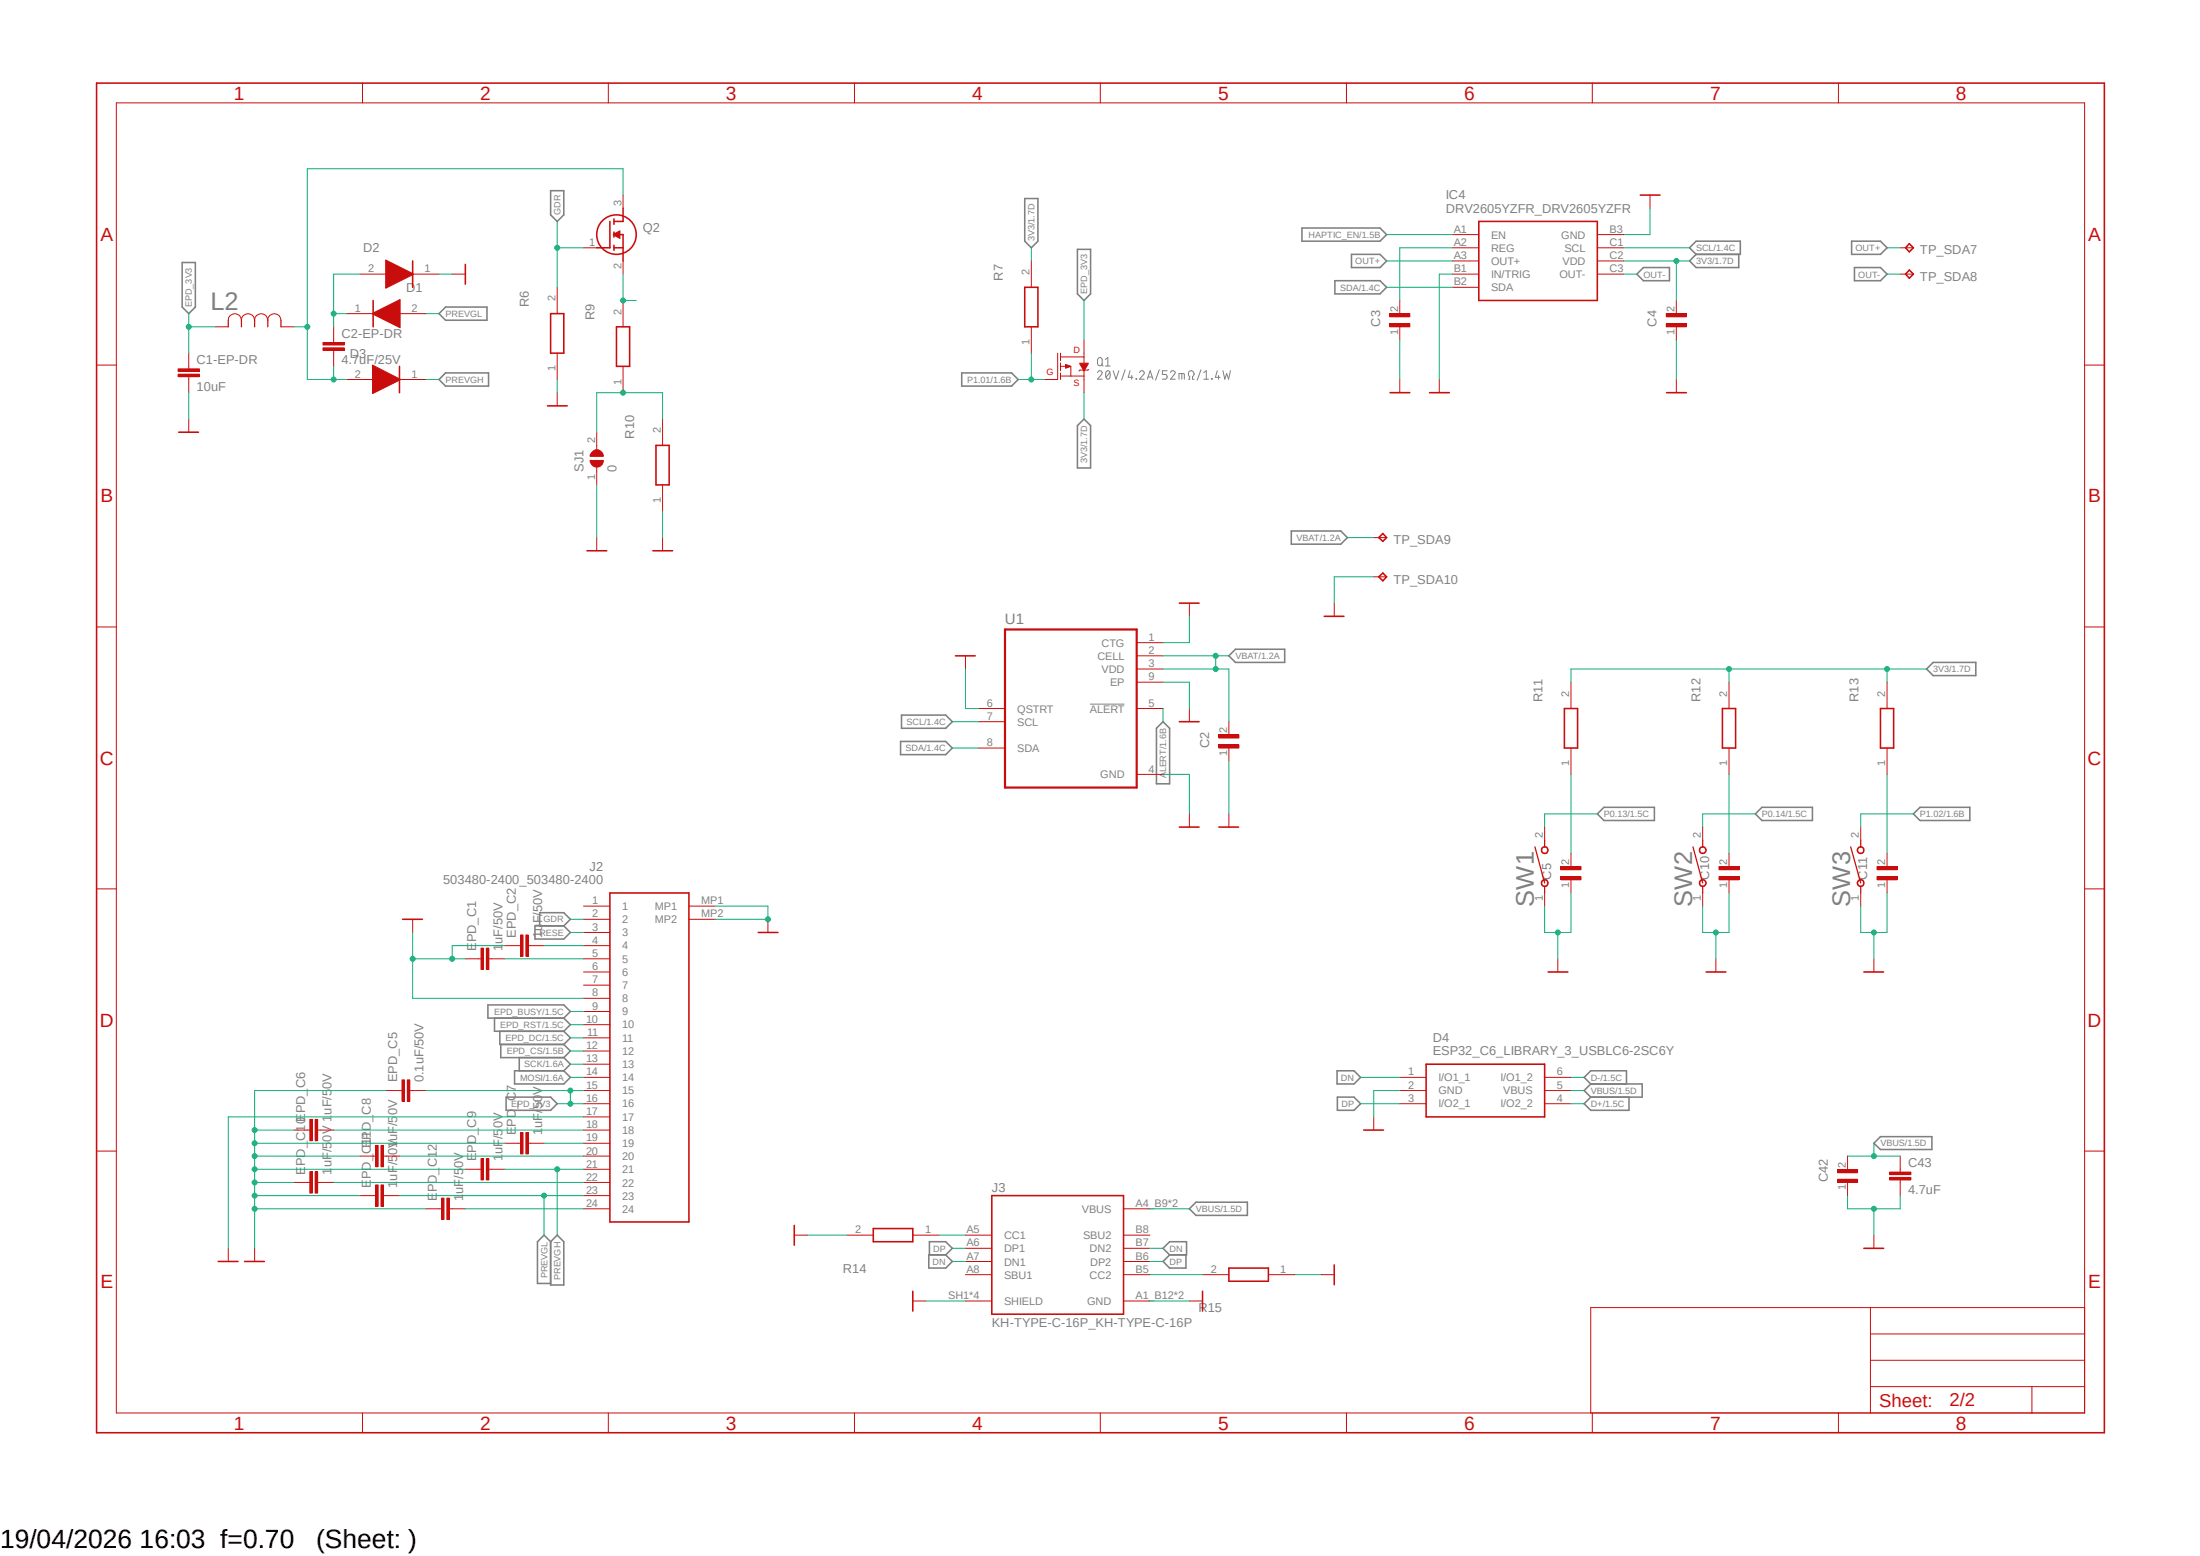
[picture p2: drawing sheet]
<svg xmlns="http://www.w3.org/2000/svg" width="297mm" height="210mm" viewBox="0 0 297 210" stroke-linecap="round" stroke-linejoin="round" font-family="sans-serif">
<path d="M12.7 11l271.7 182.8M284.4 11l-271.7 182.8" fill="none" stroke="#fff" stroke-width=".14"/>
<g fill="none" stroke="#808080" stroke-width=".21">
<path d="M24.6 35.4h1.8v6l-.9 .9-.9-.9zM74.3 25.7h1.8v3.3l-.9 .9-.9-.9zM138.3 26.8h1.8v5.8l-.9 .8-.9-.8zM145.5 33.7h1.7v6l-.9 .9-.8-.9zM175.8 30.8h10.5l.9 .9-.9 .9h-10.5zM180.2 37.9h6.1l.9 .9-.9 .9h-6.1zM182.5 34.3h3.8l.9 .9-.9 .9h-3.8zM221.9 36.1h3.5v1.8h-3.5l-.9-.9zM229 34.3l-.9 .9 .9 .9h5.7v-1.8M229 32.6h5.9v1.7h-5.9l-.9-.9zM250 32.6h3.9l.9 .8-.9 .9h-3.9zM250.4 36.1h3.5l.9 .9-.9 .9h-3.5z"/>
<path d="M59.3 42.3l.9-.9h5.5v1.8h-5.5zM59.3 51.2l.9-.9h5.8v1.8h-5.8zM129.8 50.3h6.8l.9 .9-.9 .9h-6.8zM146.3 56.6l.9 .8v5.8h-1.7v-5.8zM174.3 71.7h6.7l.9 .9-.9 .8h-6.7zM121.7 96.5h6l.9 .9-.9 .9h-6zM156.1 98.3l.9-.9 .9 .9v7.5h-1.8zM165.9 88.5l.9-.9h6.6v1.8h-6.6zM260.1 90.3l.9-.9h5.7v1.8h-5.7zM121.6 100.1h6.1l.9 .9-.9 .9h-6.1zM215.6 109.9l.9-.9h6.9v1.7h-6.9zM237.9 109h6.8v1.7h-6.8l-.9-.8z"/>
<path d="M259.2 109h6.7v1.7h-6.7l-.9-.8zM65.9 135.6h10.2l.9 .9-.9 .9h-10.2zM66.8 137.4v1.8h9.3M67.5 139.2v1.8h8.6M72.2 125h3.9l.9 .9-.9 .8h-3.9zM72.9 125v-1.8h3.2l.9 .9-.9 .9M76.1 139.2l.9 .9-.9 .9M76.1 137.4l.9 .9-.9 .9M67.6 141v1.7h8.5M68.3 148.1h6l.9 .9-.9 .9h-6zM69.5 144.5h6.6l.9 .9-.9 .9h-6.6zM70.1 142.7v1.8"/>
<path d="M76.1 142.7l.9 .9-.9 .9M76.1 141l.9 .9-.9 .8M180.5 144.5h2.3l.9 .9-.9 .9h-2.3zM180.6 148.1h2.2l.9 .9-.9 .9h-2.2zM214.8 148.1l-.9 .9 .9 .9h5.1v-1.8M214.8 146.3h6.9v1.8h-6.9M214.8 146.3l-.9-.9 .9-.9h4.8v1.8M214.8 146.3l-.9 .9 .9 .9M253 154.3l.9-.9h6.9v1.8h-6.9zM74.3 167.6l.9-.9 .9 .9v5.8h-1.8zM74.3 167.6l-.9-.9-.8 .9v5.6h1.7M125.4 169.4h2.3l.9 .9-.9 .9h-2.3z"/>
<path d="M125.5 169.4v-1.8h2.2l.9 .9-.9 .9M157 168.5l.9-.9h2.3v1.8h-2.3zM157.9 169.4l-.9 .9 .9 .9h2.2v-1.8M160.6 163.2l.9-.9h6.9v1.7h-6.9z"/>
</g>
<g fill="none" stroke="#808080" stroke-width=".14">
<path d="M148.2 50.3a.33 .33 0 0 1 .3-.3 .33 .33 0 0 1 .3 .3l-.1 .2-.5 .7h.6M148.4 48.3h.2l.2 .3v.7l-.2 .1-.3-.1-.1-.2v-.5zM148.7 49.1l.2 .3M149.2 48.5l.4-.2v1.1M149.2 49.4h.7M149.4 50.1l.2-.1a.41 .41 0 0 1 .3 .6 .42 .42 0 0 1-.5 .5l-.1-.3v-.4zM149.8 50.3l-.5 .6M150.3 50l.4 1.2 .3-1.2M151.9 49.9l-.5 1.4M152.6 50l-.3 .9h.7M152.8 50.7v.5M153.4 51.1l.1 .1z"/>
<path d="M153.8 50.3a.32 .32 0 0 1 .4-.3 .32 .32 0 0 1 .3 .4l-.7 .8h.7M154.9 51.2l.4-1.2 .4 1.2M155 50.9h.5M156.5 49.9l-.5 1.4M157.6 50h-.7v.5h.4a.32 .32 0 0 1 .3 .4 .32 .32 0 0 1-.3 .3h-.4M158 50.3a.3 .3 0 0 1 .5-.2 .3 .3 0 0 1 0 .4l-.5 .7h.7M159.2 51.2v-.8h.6l.1 .1v.7M159.6 50.4v.8M160.4 51.2h.2v-.4a.41 .41 0 0 1 0-.7 .41 .41 0 0 1 .6 .3l-.2 .4v.4h.2M162.1 49.9l-.5 1.4M162.5 51.2h.7M162.5 50.3l.4-.3v1.2"/>
<path d="M163.6 51.1l.1 .1zM164.3 50l-.2 .9h.6M164.5 50.7v.5M165.1 50l.3 1.2 .2-.8 .3 .8 .2-1.2M147.2 95h4.6"/>
</g>
<g fill="none" stroke="#c90d0c" stroke-width=".14">
<path d="M15.7 13.9h265.7v176.8h-265.7zM48.9 11.2v2.7M82.1 11.2v2.7M115.4 11.2v2.7M148.5 11.2v2.7M181.8 11.2v2.7M215 11.2v2.7M248.2 11.2v2.7M13 49.3h2.7M142.8 47.7v3.5h-1.8M143.2 47.7v1M143.2 49v1"/>
<path d="M143.2 50.3v.9M143.2 50.8h3.1M143.2 49.4h1.4v1.4M143.2 48.2h3.1M146.3 45.9v3.1M146.3 50v3M147 49.9l-.1 .1h-1.1l-.1 .1M281.4 49.3h2.7M13 84.6h2.7M281.4 84.6h2.7M13 120h2.7M281.4 120h2.7"/>
<path d="M68.2 127.6h2.1M70.3 126.2h.3v2.9h-.3zM71 126.2h.3v2.9h-.3zM71.3 127.6h2.1M78.8 122.3h3.5M78.8 124.1h3.5M78.8 125.9h3.5M78.8 127.6h3.5M78.8 129.4h3.5M78.8 131.2h3.5M78.8 133h3.5M78.8 134.7h3.5"/>
<path d="M78.8 136.5h3.5M78.8 138.3h3.5M93 122.3h3.6M93 124.1h3.6M103.7 124.1v1.8M13 155.4h2.7M78.8 140.1h3.5M78.8 141.9h3.5M78.8 143.6h3.5M78.8 145.4h3.5M78.8 147.2h3.5M78.8 149h3.5"/>
<path d="M78.8 150.7h3.5M78.8 152.5h3.5M78.8 154.3h3.5M78.8 156h3.5M78.8 157.8h3.5M78.8 159.6h3.5M281.4 155.4h2.7M30.8 168.5v1.8M34.4 168.5v1.8M78.8 161.4h3.5M78.8 163.2h3.5M252.5 176.5v14.2"/>
<path d="M281.4 176.5h-66.6v14.2M48.9 190.7v2.7M82.1 190.7v2.7M115.4 190.7v2.7M148.5 190.7v2.7M181.8 190.7v2.7M215 190.7v2.7M248.2 190.7v2.7M252.5 187.2h28.9M252.5 183.6h28.9M252.5 180h28.9M274.3 187.2v3.5"/>
</g>
<path d="M13 11.2h271.1v182.2h-271.1zM82.3 120.5h10.7v44.4h-10.7zM102.4 125.9h2.6M29.5 170.3h2.6M33 170.3h2.7" fill="none" stroke="#c90d0c" stroke-width=".21"/>
<path d="M70.4 126.2v2.9M71.2 126.2v2.9" fill="none" stroke="#c90d0c" stroke-width=".34"/>
<path d="M145.8 49l1.1 .1-.6 1z" fill-rule="evenodd" fill="#c90d0c"/>
<path d="M145.8 49l1.1 .1-.6 1z" fill="none" stroke="#c90d0c" stroke-width=".14"/>
<path d="M143.8 49.2l.7 .2v.1l-.7 .2z" fill-rule="evenodd" fill="#c90d0c"/>
<path d="M143.8 49.2l.7 .2v.1l-.7 .2z" fill="none" stroke="#c90d0c" stroke-width=".14"/>
<g fill="none" stroke="#c90d0c" stroke-width=".21">
<path d="M82.3 29.9v3.5h-1.7M82.9 31.7h1.2v3.5M82.9 33.4h1.2M82.9 29.5v.8M82.9 31.3v.7M82.9 33.1v.7M84.1 28.1v1.8h-1.2"/>
<circle cx="83.2" cy="31.7" r="2.67"/>
</g>
<path d="M82.8 31.6l.9-.4v1l-.9-.5z" fill-rule="evenodd" fill="#c90d0c"/>
<path d="M78.8 33.4h1.8M82.8 31.6l.9-.4v1l-.9-.5zM84.1 26.3v1.8M84.1 35.2v1.8M29 44.1h1.8M30.8 43.2a.89 .89 0 0 1 .9-.9 .89 .89 0 0 1 .9 .9 .89 .89 0 0 1 .9-.9 .89 .89 0 0 1 .9 .9 .89 .89 0 0 1 .9-.9 .89 .89 0 0 1 .9 .9 .89 .89 0 0 1 .8-.9 .89 .89 0 0 1 .9 .9M37.9 44.1h1.8M75.2 53v1.8" fill="none" stroke="#c90d0c" stroke-width=".14"/>
<path d="M50.4 40.6v3.5M73.9 54.8h2.7" fill="none" stroke="#c90d0c" stroke-width=".21"/>
<path d="M30.8 43.2v.9M32.6 43.2v.9M34.4 43.2v.9M36.2 43.2v.9M37.9 43.2v.9" fill="none" stroke="#c90d0c" stroke-width=".17"/>
<path d="M50.3 42.3l3.7-1.9v3.8l-3.7-1.8z" fill-rule="evenodd" fill="#c90d0c"/>
<path d="M46.8 42.3h3.6M50.3 42.3l3.7-1.9v3.8l-3.7-1.8zM53.9 42.3h3.6" fill="none" stroke="#c90d0c" stroke-width=".14"/>
<path d="M55.7 35.2v3.6" fill="none" stroke="#c90d0c" stroke-width=".21"/>
<path d="M52.1 35.1l3.7 1.9-3.7 1.9z" fill-rule="evenodd" fill="#c90d0c"/>
<path d="M48.6 37h3.6M52.1 35.1l3.7 1.9-3.7 1.9zM55.7 37h3.6" fill="none" stroke="#c90d0c" stroke-width=".14"/>
<path d="M53.9 49.4v3.6" fill="none" stroke="#c90d0c" stroke-width=".21"/>
<path d="M50.3 49.3l3.7 1.9v.1l-3.7 1.8z" fill-rule="evenodd" fill="#c90d0c"/>
<path d="M46.8 51.2h3.6M50.3 49.3l3.7 1.9v.1l-3.7 1.8zM53.9 51.2h3.6" fill="none" stroke="#c90d0c" stroke-width=".14"/>
<path d="M79.8 61.1a.86 .86 0 0 1 1-.4 .86 .86 0 0 1 .6 .9h-1.7z" fill-rule="evenodd" fill="#c90d0c"/>
<path d="M79.8 61.1a.86 .86 0 0 1 1-.4 .86 .86 0 0 1 .6 .9h-1.7z" fill="none" stroke="#c90d0c" stroke-width=".14"/>
<path d="M79.7 62.1h1.7a.89 .89 0 0 1-.8 1 .89 .89 0 0 1-.9-1z" fill-rule="evenodd" fill="#c90d0c"/>
<g fill="none" stroke="#c90d0c" stroke-width=".14">
<path d="M61 37h1.8M75.2 38.8v3.5M139.2 35.2v3.6M196.1 37h3.5M196.1 31.7h3.5M196.1 33.4h3.5M196.1 35.2h3.5M196.1 38.8h3.5M215.6 37h3.6M215.6 31.7h3.6M215.6 33.4h3.6M215.6 35.2h3.6"/>
<path d="M222.8 26.3v1.8M256.5 37h1.8M256.5 33.4h1.8M24 50.5h2.9v.3h-2.9zM24 49.8h2.9v.3h-2.9zM25.5 47.7v2.1M25.5 50.8v2.2M25.5 56.6v1.7M43.6 46.9h2.9v.4h-2.9zM43.6 46.2h2.9v.4h-2.9zM45 44.1v2.1M45 47.3v2.1"/>
<path d="M75.2 47.7v3.5M80.6 58.3v2.4M84.1 40.6v3.5M84.1 49.4v3.6M89.5 56.6v3.5M139.2 44.1v3.6M187.6 43.7h2.7v.4h-2.7zM187.6 42.3h2.7v.5h-2.7zM189 40.6v1.7M189 44.1v1.8M189 51.2v1.8M194.3 51.2v1.8"/>
<path d="M225 43.7h2.7v.4h-2.7zM225 42.3h2.7v.5h-2.7zM226.3 40.6v1.7M226.3 44.1v1.8M226.3 51.2v1.8M79.7 62.1h1.7a.89 .89 0 0 1-.8 1 .89 .89 0 0 1-.9-1zM80.6 63v2.4M80.6 72.6v1.7M89.5 65.4v3.6M89.5 72.6v1.7M185.5 72.6h1.7M185.5 77.9h1.7"/>
<path d="M130.3 88.5v1.8M132.1 95.6h3.6M132.1 97.4h3.6M153.5 95.6h3.5M153.5 86.7h3.5M153.5 88.5h3.5M153.5 90.3h3.5M153.5 92.1h3.5M160.6 81.4v1.8M160.6 95.6v1.8M164.5 99.2h2.8v.4h-2.8zM165.9 97.4v1.8"/>
<path d="M180.1 81.4v1.8M212.1 92.1v3.5M233.4 92.1v3.5M254.8 92.1v3.5M132.1 101h3.6M153.5 104.5h3.5M160.6 109.9v1.7M164.5 100.5h2.8v.5h-2.8zM165.9 101v1.7M165.9 109.9v1.7M208.5 111.6v1.8M210.7 118.3h2.7v.4h-2.7z"/>
<path d="M210.7 117h2.7v.4h-2.7zM212.1 101v3.5M212.1 115.2v1.8M212.1 118.7v1.8M229.9 111.6v1.8M232.1 118.3h2.7v.4h-2.7zM232.1 117h2.7v.4h-2.7zM233.4 101v3.5M233.4 115.2v1.8M233.4 118.7v1.8M251.2 111.6v1.8M253.4 118.3h2.7v.4h-2.7z"/>
<path d="M253.4 117h2.7v.4h-2.7zM254.8 101v3.5M254.8 115.2v1.8M254.8 118.7v1.8M55.7 124.1v1.8M62.8 129.4h2.1M64.9 128h.4v2.9h-.4zM65.7 128h.3v2.9h-.3zM66 129.4h2.2M208.5 120.5v1.8M210.3 129.4v1.8M229.9 120.5v1.8"/>
<path d="M231.6 129.4v1.8M251.2 120.5v1.8M253 129.4v1.8M39.7 152.5h2.1M39.7 159.6h2.1M41.8 151.1h.4v2.9h-.4zM41.8 158.2h.4v2.8h-.4zM42.5 151.1h.4v2.9h-.4zM42.5 158.2h.4v2.8h-.4zM42.9 152.5h2.1M42.9 159.6h2.1M48.6 156h2.1"/>
<path d="M50.7 154.6h.4v2.9h-.4zM50.7 159.9h.4v2.9h-.4zM51.4 154.6h.4v2.9h-.4zM51.4 159.9h.4v2.9h-.4zM51.8 156h2.1M52.2 147.2h2.1M54.3 145.8h.3v2.8h-.3zM55 145.8h.3v2.8h-.3zM55.3 147.2h2.2M62.8 157.8h2.1M64.9 156.4h.4v2.9h-.4zM65.7 156.4h.3v2.9h-.3z"/>
<path d="M66 157.8h2.2M68.2 154.3h2.1M70.3 152.9h.3v2.8h-.3zM71 152.9h.3v2.8h-.3zM71.3 154.3h2.1M185.5 150.7v1.8M189 147.2h3.5M189 145.4h3.5M189 149h3.5M208.5 147.2h3.6M208.5 145.4h3.6M208.5 149h3.6"/>
<path d="M248.1 159.2h2.7v.4h-2.7zM248.1 157.9h2.7v.4h-2.7zM249.4 156v1.8M249.4 159.6v1.8M255.1 158.9h2.9v.4h-2.9zM255.1 158.2h2.9v.3h-2.9zM256.5 156v2.2M256.5 159.3v2.1M48.6 161.4h2.1M51.8 161.4h2.1M57.5 163.2h2.1M59.6 161.7h.3v2.9h-.3z"/>
<path d="M60.3 161.7h.4v2.9h-.4zM60.7 163.2h2.1M107.2 166.7h1.8M114.3 166.7h3.6M123.2 166.7h3.6M123.2 175.6h1.8M130.3 168.5h3.6M130.3 166.7h3.6M130.3 172h3.6M130.3 170.3h3.6M130.3 175.6h3.6M151.7 163.2h3.5"/>
<path d="M151.7 168.5h3.5M151.7 166.7h3.5M151.7 172h3.5M151.7 170.3h3.5M151.7 175.6h3.5M160.6 175.6h1.7M162.3 172h3.6M171.2 172h3.6M178.4 172h1.7M253 166.7v1.8"/>
</g>
<g fill="none" stroke="#c90d0c" stroke-width=".34">
<path d="M24 50.7h2.9M24 50h2.9M43.6 47.1h2.9M43.6 46.4h2.9M65.1 128v2.9M65.8 128v2.9M42 151.1v2.9M42 158.2v2.8M42.7 151.1v2.9M42.7 158.2v2.8M50.9 154.6v2.9M50.9 159.9v2.9"/>
<path d="M51.6 154.6v2.9M51.6 159.9v2.9M54.4 145.8v2.8M55.2 145.8v2.8M65.1 156.4v2.9M65.8 156.4v2.9M70.4 152.9v2.8M71.2 152.9v2.8M255.1 159.1h2.9M255.1 158.4h2.9M59.8 161.7v2.9M60.5 161.7v2.9"/>
</g>
<g fill="none" stroke="#c90d0c" stroke-width=".21">
<path d="M62.8 35.7v2.7M138.3 38.8h1.8v5.3h-1.8zM199.6 29.9h16v10.7h-16zM221.4 26.3h2.7M257.8 32.9l.5 .5-.5 .6-.5-.6zM257.8 36.4l.5 .6-.5 .5-.5-.5zM24.1 58.3h2.7M74.3 42.3h1.8v5.4h-1.8zM83.2 44.1h1.8v5.3h-1.8zM187.7 53h2.6M193 53h2.7M225 53h2.7"/>
<path d="M79.2 74.3h2.7M88.1 74.3h2.7M88.6 60.1h1.7v5.3h-1.7zM186.1 77.9l.6-.6 .5 .6-.5 .5zM186.7 72l.5 .6-.5 .5-.6-.5zM129 88.5h2.7M159.2 81.4h2.7M159.2 97.4h2.7M178.8 83.2h2.6M211.2 95.6h1.8v5.4h-1.8zM232.5 95.6h1.8v5.4h-1.8zM253.9 95.6h1.8v5.4h-1.8z"/>
<path d="M159.2 111.6h2.7M164.5 111.6h2.7M54.4 124.1h2.6M209 131.2h2.7M230.3 131.2h2.7M251.6 131.2h2.7M184.1 152.5h2.7M192.5 143.6h16v7.1h-16zM107.2 165.4v2.7M117.9 165.8h5.3v1.8h-5.3zM123.2 174.3v2.7M133.9 161.4h17.8v16h-17.8z"/>
<path d="M162.3 174.3v2.7M165.9 171.2h5.3v1.7h-5.3zM180.1 170.7v2.7M251.6 168.5h2.7"/>
<circle cx="208.5" cy="114.7" r=".45"/>
<circle cx="208.5" cy="119.2" r=".45"/>
<circle cx="229.9" cy="119.2" r=".45"/>
<circle cx="229.9" cy="114.7" r=".45"/>
<circle cx="251.2" cy="114.7" r=".45"/>
<circle cx="251.2" cy="119.2" r=".45"/>
</g>
<path d="M135.7 85h17.8v21.3h-17.8z" fill="none" stroke="#c90d0c" stroke-width=".3"/>
<g fill="none" stroke="#c90d0c" stroke-width=".42">
<path d="M187.6 43.9h2.7M187.6 42.5h2.7M225 43.9h2.7M225 42.5h2.7M164.5 99.4h2.8M164.5 100.8h2.8M210.7 118.5h2.7M210.7 117.2h2.7M232.1 118.5h2.7M232.1 117.2h2.7M253.4 118.5h2.7M253.4 117.2h2.7"/>
<path d="M248.1 159.4h2.7M248.1 158.1h2.7"/>
</g>
<path d="M207.2 114.3l1.3 4.9M208.5 113.4v.9M208.5 119.6v.9M228.6 114.3l1.3 4.9M229.9 113.4v.9M229.9 119.6v.9M249.9 114.3l1.3 4.9M251.2 113.4v.9M251.2 119.6v.9" fill="none" stroke="#c90d0c" stroke-width=".17"/>
<path d="M59.3 37h1.7M25.5 53v3.6M75.2 51.2v1.8M80.6 65.4v7.2M89.5 69v3.6M96.6 122.3h7.1v1.8h-7.1" fill="none" stroke="#0dab76" stroke-width=".14"/>
<circle cx="103.7" cy="124.1" r=".33" fill="#0dab76"/>
<g fill="none" stroke="#0dab76" stroke-width=".14">
<path d="M55.7 129.4h7.1M55.7 125.9v8.8h23.1M68.2 127.6h-7.2v1.8"/>
<circle cx="103.7" cy="124.1" r=".33"/>
</g>
<circle cx="61" cy="129.4" r=".33" fill="#0dab76"/>
<circle cx="61" cy="129.4" r=".33" fill="none" stroke="#0dab76" stroke-width=".14"/>
<circle cx="55.7" cy="129.4" r=".33" fill="#0dab76"/>
<g fill="none" stroke="#0dab76" stroke-width=".14">
<path d="M34.4 152.5h5.3M34.4 156h14.2M34.4 157.8h28.4M34.4 159.6h5.3M34.4 154.3h33.8M52.2 147.2h-17.8v21.3M78.8 150.7h-48v17.8M34.4 161.4h14.2M34.4 163.2h23.1"/>
<circle cx="55.7" cy="129.4" r=".33"/>
</g>
<circle cx="34.4" cy="152.5" r=".33" fill="#0dab76"/>
<circle cx="34.4" cy="152.5" r=".33" fill="none" stroke="#0dab76" stroke-width=".14"/>
<circle cx="34.4" cy="154.3" r=".33" fill="#0dab76"/>
<circle cx="34.4" cy="154.3" r=".33" fill="none" stroke="#0dab76" stroke-width=".14"/>
<circle cx="34.4" cy="156" r=".33" fill="#0dab76"/>
<circle cx="34.4" cy="156" r=".33" fill="none" stroke="#0dab76" stroke-width=".14"/>
<circle cx="34.4" cy="157.8" r=".33" fill="#0dab76"/>
<circle cx="34.4" cy="157.8" r=".33" fill="none" stroke="#0dab76" stroke-width=".14"/>
<circle cx="34.4" cy="159.6" r=".33" fill="#0dab76"/>
<circle cx="34.4" cy="159.6" r=".33" fill="none" stroke="#0dab76" stroke-width=".14"/>
<circle cx="34.4" cy="161.4" r=".33" fill="#0dab76"/>
<circle cx="34.4" cy="161.4" r=".33" fill="none" stroke="#0dab76" stroke-width=".14"/>
<circle cx="34.4" cy="163.2" r=".33" fill="#0dab76"/>
<g fill="none" stroke="#0dab76" stroke-width=".14">
<path d="M196.1 37h-1.8v14.2M222.8 28.1v3.6h-3.6M189 45.9v5.3M226.3 45.9v5.3M185.5 77.9h-5.4v3.5M130.3 90.3v5.3h1.8M157 92.1h3.6v3.5M160.6 83.2v3.5h-3.6M157 104.5h3.6v5.4M165.9 102.7v7.2M210.3 125.9v3.5M212.1 120.5v5.4h-3.6v-3.6"/>
<circle cx="34.4" cy="163.2" r=".33"/>
</g>
<circle cx="210.3" cy="125.9" r=".33" fill="#0dab76"/>
<g fill="none" stroke="#0dab76" stroke-width=".14">
<path d="M231.6 125.9v3.5M233.4 120.5v5.4h-3.5v-3.6"/>
<circle cx="210.3" cy="125.9" r=".33"/>
</g>
<circle cx="231.7" cy="125.9" r=".33" fill="#0dab76"/>
<g fill="none" stroke="#0dab76" stroke-width=".14">
<path d="M253 125.9v3.5M254.8 120.5v5.4h-3.6v-3.6"/>
<circle cx="231.7" cy="125.9" r=".33"/>
</g>
<circle cx="253" cy="125.9" r=".33" fill="#0dab76"/>
<g fill="none" stroke="#0dab76" stroke-width=".14">
<path d="M189 147.2h-3.5v3.5M109 166.7h5.3M125 175.6h5.3M155.2 175.6h5.4M174.8 172h3.6M249.4 161.4v1.8h7.1v-1.8M253 163.2v3.5"/>
<circle cx="253" cy="125.9" r=".33"/>
</g>
<circle cx="253" cy="163.2" r=".33" fill="#0dab76"/>
<g fill="none" stroke="#0dab76" stroke-width=".14">
<path d="M25.5 42.3v5.4M25.5 44.1h3.5"/>
<circle cx="253" cy="163.2" r=".33"/>
</g>
<circle cx="25.5" cy="44.1" r=".33" fill="#0dab76"/>
<g fill="none" stroke="#0dab76" stroke-width=".14">
<path d="M146.3 40.6v5.3M57.5 147.2h21.3M75.2 149h3.6M77 147.2v1.8"/>
<circle cx="25.5" cy="44.1" r=".33"/>
</g>
<circle cx="77" cy="147.2" r=".33" fill="#0dab76"/>
<circle cx="77" cy="147.2" r=".33" fill="none" stroke="#0dab76" stroke-width=".14"/>
<circle cx="77" cy="149" r=".33" fill="#0dab76"/>
<g fill="none" stroke="#0dab76" stroke-width=".14">
<path d="M75.2 29.9v8.9M75.2 33.4h3.6"/>
<circle cx="77" cy="149" r=".33"/>
</g>
<circle cx="75.2" cy="33.4" r=".33" fill="#0dab76"/>
<g fill="none" stroke="#0dab76" stroke-width=".14">
<path d="M84.1 37v3.6h1.8M77 124.1h1.8"/>
<circle cx="75.2" cy="33.4" r=".33"/>
</g>
<circle cx="84.1" cy="40.6" r=".33" fill="#0dab76"/>
<g fill="none" stroke="#0dab76" stroke-width=".14">
<path d="M89.5 56.6v-3.6h-8.9v5.3"/>
<circle cx="84.1" cy="40.6" r=".33"/>
</g>
<circle cx="84.1" cy="53" r=".33" fill="#0dab76"/>
<g fill="none" stroke="#0dab76" stroke-width=".14">
<path d="M48.6 37h-3.6v7.1M45 42.3h1.8"/>
<circle cx="84.1" cy="53" r=".33"/>
</g>
<circle cx="45" cy="42.3" r=".33" fill="#0dab76"/>
<g fill="none" stroke="#0dab76" stroke-width=".14">
<path d="M84.1 26.3v-3.5h-42.6v28.4h5.3M39.7 44.1h1.8M45 49.4v1.8"/>
<circle cx="45" cy="42.3" r=".33"/>
</g>
<circle cx="45" cy="51.2" r=".33" fill="#0dab76"/>
<circle cx="45" cy="51.2" r=".33" fill="none" stroke="#0dab76" stroke-width=".14"/>
<circle cx="41.5" cy="44.1" r=".33" fill="#0dab76"/>
<g fill="none" stroke="#0dab76" stroke-width=".14">
<path d="M57.5 42.3h1.8M53.9 161.4h24.9M73.4 161.4v5.3"/>
<circle cx="41.5" cy="44.1" r=".33"/>
</g>
<circle cx="73.5" cy="161.4" r=".33" fill="#0dab76"/>
<g fill="none" stroke="#0dab76" stroke-width=".14">
<path d="M57.5 51.2h1.8M68.2 157.8h10.6M75.2 157.8v8.9"/>
<circle cx="73.5" cy="161.4" r=".33"/>
</g>
<circle cx="75.2" cy="157.8" r=".33" fill="#0dab76"/>
<g fill="none" stroke="#0dab76" stroke-width=".14">
<path d="M137.5 51.2h3.5M139.2 47.7v3.5"/>
<circle cx="75.2" cy="157.8" r=".33"/>
</g>
<circle cx="139.2" cy="51.2" r=".33" fill="#0dab76"/>
<g fill="none" stroke="#0dab76" stroke-width=".14">
<path d="M139.2 33.4v1.8M219.2 35.2h8.9M226.3 35.2v5.4M146.3 53v3.6"/>
<circle cx="139.2" cy="51.2" r=".33"/>
</g>
<circle cx="226.3" cy="35.2" r=".33" fill="#0dab76"/>
<g fill="none" stroke="#0dab76" stroke-width=".14">
<path d="M233.4 90.3v1.8M254.8 90.3v1.8M260.1 90.3h-48v1.8"/>
<circle cx="226.3" cy="35.2" r=".33"/>
</g>
<circle cx="233.4" cy="90.3" r=".33" fill="#0dab76"/>
<circle cx="233.4" cy="90.3" r=".33" fill="none" stroke="#0dab76" stroke-width=".14"/>
<circle cx="254.8" cy="90.3" r=".33" fill="#0dab76"/>
<g fill="none" stroke="#0dab76" stroke-width=".14">
<path d="M187.2 31.7h8.9M187.2 35.2h8.9M187.2 38.8h8.9M196.1 33.4h-7.1v7.2M219.2 33.4h8.9M219.2 37h1.8M254.8 33.4h1.7M254.8 37h1.7M128.6 97.4h3.5M157 88.5h8.9M157 90.3h8.9v7.1M164.1 88.5v1.8"/>
<path d="M128.6 101h3.5M68.2 129.4h10.6M73.4 127.6h5.4M77 138.3h1.8M77 136.5h1.8M77 125.9h1.8M45 152.5h33.8M45 159.6h33.8M53.9 156h24.9M73.4 154.3h5.4M77 145.4h1.8M77 143.6h1.8"/>
<path d="M77 141.9h1.8M77 140.1h1.8M62.8 163.2h16"/>
<circle cx="254.8" cy="90.3" r=".33"/>
</g>
<circle cx="164.1" cy="88.5" r=".33" fill="#0dab76"/>
<circle cx="164.1" cy="88.5" r=".33" fill="none" stroke="#0dab76" stroke-width=".14"/>
<circle cx="164.1" cy="90.3" r=".33" fill="#0dab76"/>
<g fill="none" stroke="#0dab76" stroke-width=".14">
<path d="M181.9 72.6h3.6M157 95.6v1.8M212.1 104.5v10.7M215.6 109.9h-7.1v1.7M233.4 104.5v10.7M237 109.9h-7.1v1.7M254.8 104.5v10.7M258.3 109.9h-7.1v1.7M212.1 147.2h1.8M249.4 156h7.1M253 154.3v1.7M126.8 166.7h3.5"/>
<path d="M155.2 172h7.1M155.2 163.2h5.4"/>
<circle cx="164.1" cy="90.3" r=".33"/>
</g>
<circle cx="253" cy="156" r=".33" fill="#0dab76"/>
<g fill="none" stroke="#0dab76" stroke-width=".14">
<path d="M183.7 149h5.3M183.7 145.4h5.3M212.1 149h1.8M212.1 145.4h1.8M128.6 168.5h1.7M128.6 170.3h1.7M155.2 168.5h1.8M155.2 170.3h1.8"/>
<circle cx="253" cy="156" r=".33"/>
</g>
<g font-size="3.6">
<text x="0" y="208.9">19/04/2026 16:03 f=0.70</text>
<text x="42.7" y="208.9">(Sheet: )</text>
</g>
<g font-size="3.4" fill="#808080">
<text x="28.4" y="41.8">L2</text>
<text x="207.1" y="122.5" transform="rotate(-90 207.1 122.5)">SW1</text>
<text x="228.4" y="122.5" transform="rotate(-90 228.4 122.5)">SW2</text>
<text x="249.8" y="122.5" transform="rotate(-90 249.8 122.5)">SW3</text>
</g>
<g font-size="2.6" fill="#c90d0c">
<text x="31.6" y="13.5">1</text>
<text x="64.8" y="13.5">2</text>
<text x="98" y="13.5">3</text>
<text x="131.2" y="13.5">4</text>
<text x="164.5" y="13.5">5</text>
<text x="197.7" y="13.5">6</text>
<text x="230.9" y="13.5">7</text>
<text x="264.1" y="13.5">8</text>
<text x="13.5" y="32.5">A</text>
<text x="281.9" y="32.5">A</text>
<text x="13.5" y="67.8">B</text>
<text x="281.9" y="67.8">B</text>
<text x="13.5" y="103.2">C</text>
<text x="281.8" y="103.2">C</text>
<text x="13.5" y="138.6">D</text>
<text x="281.8" y="138.6">D</text>
<text x="13.5" y="173.9">E</text>
<text x="281.9" y="173.9">E</text>
<text x="31.6" y="193">1</text>
<text x="64.8" y="193">2</text>
<text x="98" y="193">3</text>
<text x="131.2" y="193">4</text>
<text x="164.5" y="193">5</text>
<text x="197.7" y="193">6</text>
<text x="230.9" y="193">7</text>
<text x="264.1" y="193">8</text>
</g>
<g font-size="2.5" fill="#c90d0c">
<text x="253.7" y="189.9">Sheet:</text>
<text x="263.2" y="189.8">2/2</text>
</g>
<text font-size="2" fill="#808080" x="135.7" y="84.3">U1</text>
<g font-size="1.7" fill="#808080">
<text x="195.2" y="28.7">DRV2605YZFR_DRV2605YZFR</text>
<text x="195.2" y="26.9">IC4</text>
<text x="49" y="34">D2</text>
<text x="86.8" y="31.4">Q2</text>
<text x="259.2" y="34.3">TP_SDA7</text>
<text x="54.8" y="39.4">D1</text>
<text x="71.4" y="41.4" transform="rotate(-90 71.4 41.4)">R6</text>
<text x="135.4" y="37.9" transform="rotate(-90 135.4 37.9)">R7</text>
<text x="259.2" y="37.9">TP_SDA8</text>
<text x="46.1" y="45.6">C2-EP-DR</text>
<text x="80.3" y="43.2" transform="rotate(-90 80.3 43.2)">R9</text>
<text x="186.3" y="44.1" transform="rotate(-90 186.3 44.1)">C3</text>
<text x="223.6" y="44.1" transform="rotate(-90 223.6 44.1)">C4</text>
<text x="26.5" y="52.7">10uF</text>
<text x="26.5" y="49.2">C1-EP-DR</text>
<text x="46.1" y="49.2">4.7uF/25V</text>
<text x="47.2" y="48.3">D3</text>
<text x="85.6" y="59.2" transform="rotate(-90 85.6 59.2)">R10</text>
<text x="78.8" y="63.7" transform="rotate(-90 78.8 63.7)">SJ1</text>
<text x="83.2" y="63.7" transform="rotate(-90 83.2 63.7)">0</text>
<text x="188.1" y="73.4">TP_SDA9</text>
<text x="188.1" y="78.8">TP_SDA10</text>
<text x="208.2" y="94.7" transform="rotate(-90 208.2 94.7)">R11</text>
<text x="229.6" y="94.7" transform="rotate(-90 229.6 94.7)">R12</text>
<text x="250.9" y="94.7" transform="rotate(-90 250.9 94.7)">R13</text>
<text x="163.2" y="101" transform="rotate(-90 163.2 101)">C2</text>
<text x="59.8" y="119.3">503480-2400_503480-2400</text>
<text x="79.6" y="117.6">J2</text>
<text x="209.4" y="118.7" transform="rotate(-90 209.4 118.7)">C5</text>
<text x="230.8" y="118.7" transform="rotate(-90 230.8 118.7)">C10</text>
<text x="252.1" y="118.7" transform="rotate(-90 252.1 118.7)">C11</text>
<text x="64.3" y="128.4" transform="rotate(-90 64.3 128.4)">EPD_C1</text>
<text x="67.9" y="128.4" transform="rotate(-90 67.9 128.4)">1uF/50V</text>
<text x="69.6" y="126.6" transform="rotate(-90 69.6 126.6)">EPD_C2</text>
<text x="73.2" y="126.6" transform="rotate(-90 73.2 126.6)">1uF/50V</text>
<text x="193.4" y="142.5">ESP32_C6_LIBRARY_3_USBLC6-2SC6Y</text>
<text x="193.4" y="140.7">D4</text>
<text x="53.6" y="146.1" transform="rotate(-90 53.6 146.1)">EPD_C5</text>
<text x="57.2" y="146.1" transform="rotate(-90 57.2 146.1)">0.1uF/50V</text>
<text x="50.1" y="155" transform="rotate(-90 50.1 155)">EPD_C8</text>
<text x="53.6" y="155" transform="rotate(-90 53.6 155)">1uF/50V</text>
<text x="69.6" y="153.2" transform="rotate(-90 69.6 153.2)">EPD_C7</text>
<text x="73.2" y="153.2" transform="rotate(-90 73.2 153.2)">1uF/50V</text>
<text x="41.2" y="158.5" transform="rotate(-90 41.2 158.5)">EPD_C10EPD_C6</text>
<text x="44.7" y="158.5" transform="rotate(-90 44.7 158.5)">1uF/50V 1uF/50V</text>
<text x="50.1" y="160.3" transform="rotate(-90 50.1 160.3)">EPD_C11</text>
<text x="64.3" y="156.8" transform="rotate(-90 64.3 156.8)">EPD_C9</text>
<text x="67.9" y="156.8" transform="rotate(-90 67.9 156.8)">1uF/50V</text>
<text x="133.9" y="160.9">J3</text>
<text x="246.8" y="159.6" transform="rotate(-90 246.8 159.6)">C42</text>
<text x="257.6" y="161.1">4.7uF</text>
<text x="257.6" y="157.6">C43</text>
<text x="59" y="162.1" transform="rotate(-90 59 162.1)">EPD_C12</text>
<text x="62.5" y="162.1" transform="rotate(-90 62.5 162.1)">1uF/50V</text>
<text x="113.8" y="171.8">R14</text>
<text x="133.9" y="179.2">KH-TYPE-C-16P_KH-TYPE-C-16P</text>
<text x="161.8" y="177.1">R15</text>
</g>
<g font-size="1.5" fill="#808080">
<text x="83.9" y="27.9" transform="rotate(-90 83.9 27.9)">3</text>
<text x="79.5" y="33.2">1</text>
<text x="196.3" y="31.4">A1</text>
<text x="196.3" y="33.2">A2</text>
<text x="196.3" y="35">A3</text>
<text x="201.3" y="32.2">EN</text>
<text x="201.3" y="34">REG</text>
<text x="201.3" y="35.8">OUT+</text>
<text x="210.8" y="32.2">GND</text>
<text x="210.9" y="35.7">VDD</text>
<text x="211.2" y="34">SCL</text>
<text x="217.3" y="31.4">B3</text>
<text x="217.3" y="33.2">C1</text>
<text x="217.3" y="35">C2</text>
<text x="49.7" y="36.7">2</text>
<text x="57.3" y="36.7">1</text>
<text x="75" y="40.7" transform="rotate(-90 75 40.7)">2</text>
<text x="83.9" y="36.3" transform="rotate(-90 83.9 36.3)">2</text>
<text x="139" y="37.1" transform="rotate(-90 139 37.1)">2</text>
<text x="196.3" y="36.7">B1</text>
<text x="196.3" y="38.5">B2</text>
<text x="201.3" y="37.5">IN/TRIG</text>
<text x="201.3" y="39.3">SDA</text>
<text x="210.5" y="37.5">OUT-</text>
<text x="217.3" y="36.7">C3</text>
<text x="47.9" y="42.1">1</text>
<text x="55.5" y="42.1">2</text>
<text x="83.9" y="42.5" transform="rotate(-90 83.9 42.5)">2</text>
<text x="139" y="46.6" transform="rotate(-90 139 46.6)">1</text>
<text x="188.8" y="45.2" transform="rotate(-90 188.8 45.2)">1</text>
<text x="188.8" y="42.1" transform="rotate(-90 188.8 42.1)">2</text>
<text x="226.1" y="45.2" transform="rotate(-90 226.1 45.2)">1</text>
<text x="226.1" y="42.1" transform="rotate(-90 226.1 42.1)">2</text>
<text x="47.9" y="51">2</text>
<text x="55.5" y="51">1</text>
<text x="75" y="50.1" transform="rotate(-90 75 50.1)">1</text>
<text x="83.9" y="51.9" transform="rotate(-90 83.9 51.9)">1</text>
<text x="80.3" y="59.9" transform="rotate(-90 80.3 59.9)">2</text>
<text x="89.2" y="58.5" transform="rotate(-90 89.2 58.5)">2</text>
<text x="80.3" y="64.7" transform="rotate(-90 80.3 64.7)">1</text>
<text x="89.2" y="67.9" transform="rotate(-90 89.2 67.9)">1</text>
<text x="148.2" y="89.1">CELL</text>
<text x="148.7" y="87.3">CTG</text>
<text x="155.1" y="86.5">1</text>
<text x="155.1" y="88.3">2</text>
<text x="133.2" y="95.4">6</text>
<text x="148.7" y="90.8">VDD</text>
<text x="149.9" y="92.6">EP</text>
<text x="155.1" y="90">3</text>
<text x="155.1" y="91.8">9</text>
<text x="155.1" y="95.4">5</text>
<text x="211.8" y="94" transform="rotate(-90 211.8 94)">2</text>
<text x="233.2" y="94" transform="rotate(-90 233.2 94)">2</text>
<text x="254.5" y="94" transform="rotate(-90 254.5 94)">2</text>
<text x="133.2" y="97.2">7</text>
<text x="133.2" y="100.7">8</text>
<text x="137.3" y="96.2">QSTRT</text>
<text x="137.3" y="98">SCL</text>
<text x="137.3" y="101.5">SDA</text>
<text x="147.2" y="96.2">ALERT</text>
<text x="165.7" y="98.9" transform="rotate(-90 165.7 98.9)">2</text>
<text x="148.5" y="105.1">GND</text>
<text x="155.1" y="104.3">4</text>
<text x="165.7" y="102" transform="rotate(-90 165.7 102)">1</text>
<text x="211.8" y="103.4" transform="rotate(-90 211.8 103.4)">1</text>
<text x="233.2" y="103.4" transform="rotate(-90 233.2 103.4)">1</text>
<text x="254.5" y="103.4" transform="rotate(-90 254.5 103.4)">1</text>
<text x="208.3" y="113.2" transform="rotate(-90 208.3 113.2)">2</text>
<text x="229.6" y="113.2" transform="rotate(-90 229.6 113.2)">2</text>
<text x="251" y="113.2" transform="rotate(-90 251 113.2)">2</text>
<text x="211.8" y="119.8" transform="rotate(-90 211.8 119.8)">1</text>
<text x="211.8" y="116.7" transform="rotate(-90 211.8 116.7)">2</text>
<text x="233.2" y="119.8" transform="rotate(-90 233.2 119.8)">1</text>
<text x="233.2" y="116.7" transform="rotate(-90 233.2 116.7)">2</text>
<text x="254.5" y="119.8" transform="rotate(-90 254.5 119.8)">1</text>
<text x="254.5" y="116.7" transform="rotate(-90 254.5 116.7)">2</text>
<text x="79.9" y="122">1</text>
<text x="79.9" y="123.8">2</text>
<text x="79.9" y="125.6">3</text>
<text x="84" y="122.9">1</text>
<text x="84" y="124.6">2</text>
<text x="88.4" y="122.8">MP1</text>
<text x="88.4" y="124.6">MP2</text>
<text x="94.7" y="122">MP1</text>
<text x="94.7" y="123.8">MP2</text>
<text x="208.3" y="121.6" transform="rotate(-90 208.3 121.6)">1</text>
<text x="229.6" y="121.6" transform="rotate(-90 229.6 121.6)">1</text>
<text x="251" y="121.6" transform="rotate(-90 251 121.6)">1</text>
<text x="79.9" y="127.4">4</text>
<text x="79.9" y="129.2">5</text>
<text x="79.9" y="130.9">6</text>
<text x="84" y="126.4">3</text>
<text x="84" y="128.1">4</text>
<text x="84" y="129.9">5</text>
<text x="84" y="131.7">6</text>
<text x="79.9" y="132.7">7</text>
<text x="79.9" y="134.5">8</text>
<text x="79.9" y="136.3">9</text>
<text x="84" y="133.5">7</text>
<text x="84" y="135.3">8</text>
<text x="84" y="137">9</text>
<text x="79.1" y="138">10</text>
<text x="79.1" y="141.6">12</text>
<text x="79.1" y="143.4">13</text>
<text x="79.2" y="139.8">11</text>
<text x="84" y="138.8">10</text>
<text x="84" y="140.6">11</text>
<text x="84" y="142.4">12</text>
<text x="79.1" y="145.2">14</text>
<text x="79.1" y="146.9">15</text>
<text x="79.1" y="148.7">16</text>
<text x="84" y="144.1">13</text>
<text x="84" y="145.9">14</text>
<text x="84" y="147.7">15</text>
<text x="84" y="149.5">16</text>
<text x="190.1" y="145.2">1</text>
<text x="190.1" y="146.9">2</text>
<text x="190.1" y="148.7">3</text>
<text x="194.2" y="145.9">I/O1_1</text>
<text x="194.2" y="147.7">GND</text>
<text x="194.2" y="149.5">I/O2_1</text>
<text x="202.6" y="145.9">I/O1_2</text>
<text x="202.6" y="149.5">I/O2_2</text>
<text x="202.9" y="147.7">VBUS</text>
<text x="210.2" y="145.2">6</text>
<text x="210.2" y="146.9">5</text>
<text x="210.2" y="148.7">4</text>
<text x="79.1" y="150.5">17</text>
<text x="79.1" y="152.3">18</text>
<text x="79.1" y="154.1">19</text>
<text x="79.1" y="155.8">20</text>
<text x="84" y="151.3">17</text>
<text x="84" y="153">18</text>
<text x="84" y="154.8">19</text>
<text x="79.1" y="157.6">21</text>
<text x="79.1" y="159.4">22</text>
<text x="79.1" y="161.2">23</text>
<text x="84" y="156.6">20</text>
<text x="84" y="158.4">21</text>
<text x="84" y="160.1">22</text>
<text x="84" y="161.9">23</text>
<text x="249.2" y="160.7" transform="rotate(-90 249.2 160.7)">1</text>
<text x="249.2" y="157.6" transform="rotate(-90 249.2 157.6)">2</text>
<text x="79.1" y="162.9">24</text>
<text x="84" y="163.7">24</text>
<text x="115.4" y="166.5">2</text>
<text x="124.9" y="166.5">1</text>
<text x="130.5" y="166.5">A5</text>
<text x="135.6" y="167.3">CC1</text>
<text x="146" y="163.7">VBUS</text>
<text x="146.2" y="167.3">SBU2</text>
<text x="153.3" y="162.9">A4_B9*2</text>
<text x="153.3" y="166.5">B8</text>
<text x="130.5" y="168.2">A6</text>
<text x="130.5" y="171.8">A8</text>
<text x="130.5" y="170">A7</text>
<text x="135.6" y="169">DP1</text>
<text x="135.6" y="172.6">SBU1</text>
<text x="135.6" y="170.8">DN1</text>
<text x="147.1" y="172.6">CC2</text>
<text x="147.1" y="169">DN2</text>
<text x="147.2" y="170.8">DP2</text>
<text x="153.3" y="170">B6</text>
<text x="153.3" y="171.8">B5</text>
<text x="153.3" y="168.2">B7</text>
<text x="163.4" y="171.8">2</text>
<text x="172.8" y="171.8">1</text>
<text x="128" y="175.3">SH1*4</text>
<text x="135.6" y="176.1">SHIELD</text>
<text x="146.8" y="176.1">GND</text>
<text x="153.3" y="175.3">A1_B12*2</text>
</g>
<g font-size="1.2" fill="#808080">
<text x="75.7" y="29" transform="rotate(-90 75.7 29)">GDR</text>
<text x="139.7" y="32.6" transform="rotate(-90 139.7 32.6)">3V3/1.7D</text>
<text x="176.7" y="32.1">HAPTIC_EN/1.5B</text>
<text x="183" y="35.7">OUT+</text>
<text x="229" y="35.7">3V3/1.7D</text>
<text x="229" y="33.9">SCL/1.4C</text>
<text x="250.5" y="33.9">OUT+</text>
<text x="25.9" y="41.4" transform="rotate(-90 25.9 41.4)">EPD_3V3</text>
<text x="146.8" y="39.7" transform="rotate(-90 146.8 39.7)">EPD_3V3</text>
<text x="180.9" y="39.2">SDA/1.4C</text>
<text x="221.9" y="37.5">OUT-</text>
<text x="250.9" y="37.5">OUT-</text>
<text x="60.2" y="42.8">PREVGL</text>
<text x="60.2" y="51.6">PREVGH</text>
<text x="130.6" y="51.6">P1.01/1.6B</text>
<text x="146.8" y="62.5" transform="rotate(-90 146.8 62.5)">3V3/1.7D</text>
<text x="175" y="73">VBAT/1.2A</text>
<text x="166.8" y="89">VBAT/1.2A</text>
<text x="261" y="90.8">3V3/1.7D</text>
<text x="122.3" y="101.4">SDA/1.4C</text>
<text x="122.4" y="97.9">SCL/1.4C</text>
<text x="157.4" y="105.1" transform="rotate(-90 157.4 105.1)">ALERT/1.6B</text>
<text x="216.5" y="110.3">P0.13/1.5C</text>
<text x="237.9" y="110.3">P0.14/1.5C</text>
<text x="259.2" y="110.3">P1.02/1.6B</text>
<text x="73.4" y="124.5">GDR</text>
<text x="72.8" y="126.3">RESE</text>
<text x="66.7" y="136.9">EPD_BUSY/1.5C</text>
<text x="67.5" y="138.7">EPD_RST/1.5C</text>
<text x="68.2" y="140.5">EPD_DC/1.5C</text>
<text x="68.4" y="142.3">EPD_CS/1.5B</text>
<text x="69" y="149.4">EPD_3V3</text>
<text x="70.2" y="145.8">MOSI/1.6A</text>
<text x="70.8" y="144.1">SCK/1.6A</text>
<text x="181" y="145.8">DN</text>
<text x="181.1" y="149.4">DP</text>
<text x="214.8" y="147.6">VBUS/1.5D</text>
<text x="214.8" y="145.8">D-/1.5C</text>
<text x="214.8" y="149.4">D+/1.5C</text>
<text x="253.9" y="154.7">VBUS/1.5D</text>
<text x="161.5" y="163.6">VBUS/1.5D</text>
<text x="73.9" y="172.5" transform="rotate(-90 73.9 172.5)">PREVGL</text>
<text x="75.7" y="172.8" transform="rotate(-90 75.7 172.8)">PREVGH</text>
<text x="125.9" y="170.7">DN</text>
<text x="126" y="169">DP</text>
<text x="157.9" y="170.7">DP</text>
<text x="157.9" y="169">DN</text>
</g>
<g font-size="1.2" fill="#c90d0c">
<text x="144.9" y="47.7">D</text>
<text x="141.3" y="50.7">G</text>
<text x="144.9" y="52.1">S</text>
</g>
</svg>
